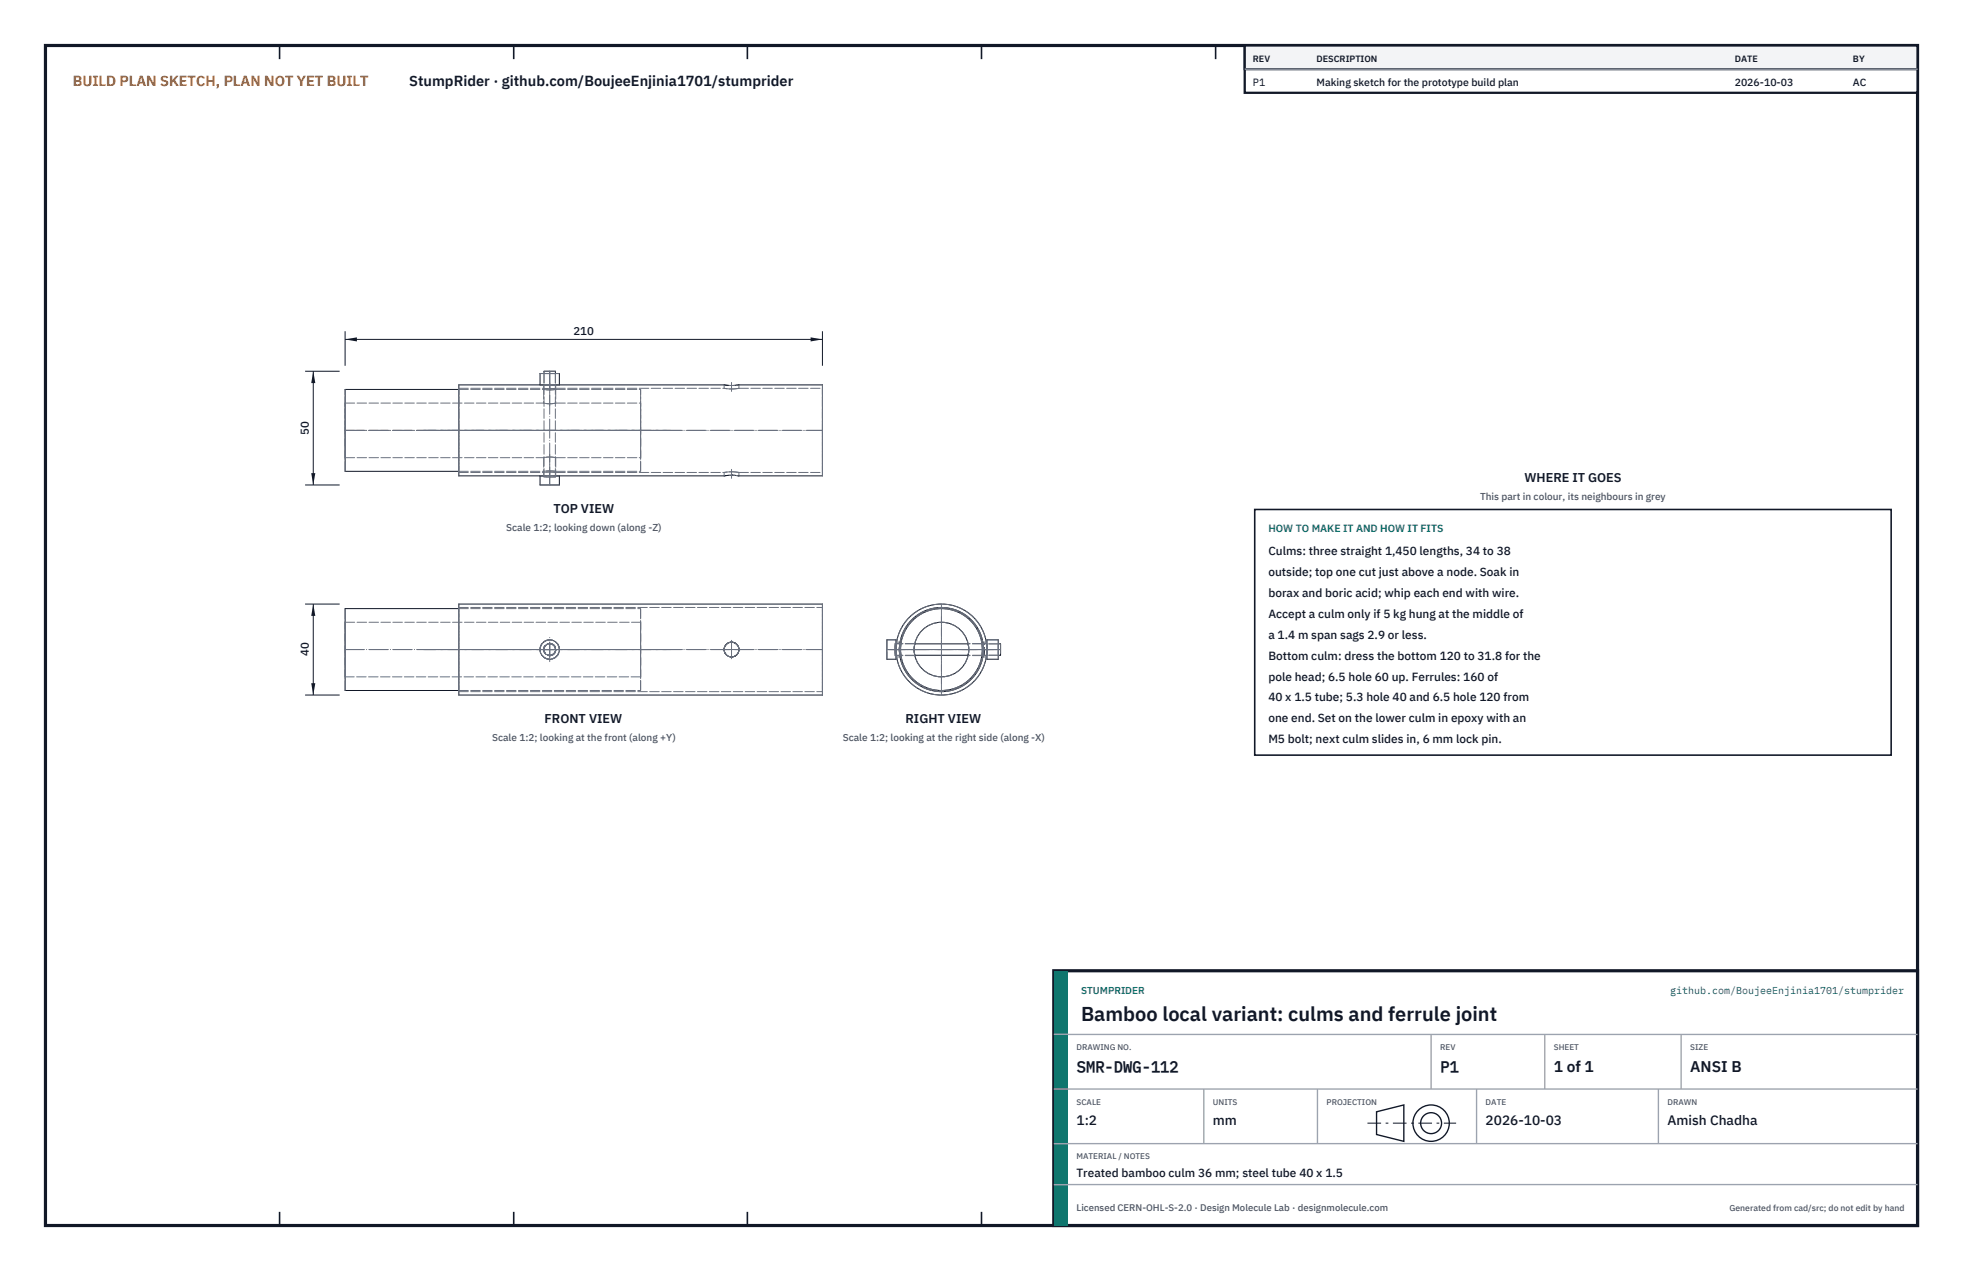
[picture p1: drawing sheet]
<svg xmlns="http://www.w3.org/2000/svg" width="432mm" height="279mm" viewBox="0 0 432 279" stroke-linecap="round" stroke-linejoin="round" font-family="sans-serif">
<path d="M10 10h411.8v259.4h-411.8z" fill="none" stroke="#111827" stroke-width=".7" stroke-linecap="butt"/>
<g fill="none" stroke="#111827" stroke-width=".35">
<path d="M61.5 10v3M113 10v3M164.4 10v3M215.9 10v3M267.4 10v3M318.9 10v3M370.3 10v3M61.5 266.4v3M113 266.4v3M164.4 266.4v3M215.9 266.4v3M267.4 266.4v3"/>
<path d="M318.9 266.4v3M370.3 266.4v3"/>
</g>
<g fill="none" stroke="#111727" stroke-width=".22">
<path d="M100.9 85.6h-25v18h25M118.8 84.6v-2.5h4.2v2.5M119.7 82.1v-.5h2.5v.5M119.7 84.6h.1M122.2 84.6h.1M122.2 84.6h-2.5M159.3 84.6l1.6 .1 1.6-.1M159.3 84.6l1.1 .1M159.3 84.6h-58.4v20h58.4M160.8 84.7h.1M160.9 84.7h.1M161.5 84.7h-.1"/>
<path d="M162 84.7h-.3M162 84.7h.1M162.5 84.6l-.4 .1M162.5 84.6h18.4v20h-18.4M118.8 104.6v2h4.2v-2M119.7 104.6h2.5M119.7 104.6h.1M122.2 104.6h.1M159.3 104.6l1.6-.1 1.6 .1M160.4 104.5l-1.1 .1M160.9 104.5h-.1M160.9 104.5h.1"/>
<path d="M161.4 104.5h.1M161.7 104.5h.3M162 104.5h.1M162.1 104.6h.4M100.9 132.8h80v20h-80zM100.9 133.8h-25v18h25M159.3 142.5v.1M159.3 143h.1M159.3 142.4v.1M159.4 142.2v1.2M159.4 143.5l.2 .3-.1-.2M159.4 142.1h.1"/>
<path d="M159.7 143.8l.2 .3M159.7 141.7l-.1 .1M159.8 141.6h.1M160.1 141.4l-.5 .5-.3 .5M160.4 144.3l.5 .1M160.5 141.2h.1M160.8 144.4h.1M160.8 141.2h-.1M160.9 141.2h.1M160.9 144.4h.1M161 141.2h.1M161.2 141.2h.1"/>
<path d="M161.3 141.2l.8 .5 .4 .7M161.8 141.4a1.63 1.63 0 0 0-1.9 .2M162 141.6h.1M162.1 141.7h.1M162.1 143.9l-.6 .4-.6 .1M162.2 141.8h.1M162.3 141.9h.1M162.3 143.7l-.5 .4-.9 .3M162.5 143.2l-.2 .5M162.5 142.5v.3M162.5 142.5h.1M162.5 142.5v.1"/>
<path d="M162.5 143h.1M162.5 142.9v.4M162.5 142.7v.1M195.1 140.7h2v4.2h-2zM197.1 144h.1M197.1 141.5h.1M197.2 144.1h.1M197.8 142.9v.2M197.8 142.9h.1M197.8 142.8h.1M197.8 142.5v.2M197.8 142.5h.1"/>
<path d="M197.9 143.3h.1M197.9 143.3v.1M197.9 142.3h.1M197.9 142.1v.1M197.9 143.5h.1M197.9 143.6h.1M197.9 143.6v.1M197.9 141.9v.1M197.9 141.9h.1M197.9 143.8h.1M197.9 143.8v.1M197.9 141.7v.1"/>
<path d="M197.9 141.7h.1M197.9 143.9h.1M197.9 144h.1M197.9 144v.1M197.9 144h.3M197.9 141.5h.3M197.9 141.5v.1M197.9 141.5h.1M197.9 144.1h.1M197.9 141.4l.1-.2-.2 1.6 .2 1.6M198.2 144.1h.1M201.2 141.5h11.7l.2 1.3-.2 1.3h-11.7l-.1-1.3z"/>
<path d="M216 144h.3M216 141.5h.3M216.2 141.4v-.2l.1 1.6-.1 1.6M216.2 144.1h.1M216.3 141.5v.1M216.3 141.5h.1M216.3 144v.1M216.3 144h.1M216.3 143.9h.1M216.3 141.7h.1M216.3 141.7v.3M216.3 143.8v.1"/>
<path d="M216.3 143.8h.1M216.3 143.6v.1M216.3 143.6h.1M216.3 143.5h.1M216.3 142.1v.1M216.3 143.3v.1M216.3 143.3h.1M216.3 142.3h.1M216.3 142.5h.1M216.3 142.5v.2M216.3 142.9v.2M216.3 142.9h.1"/>
<path d="M216.3 142.8h.1M216.3 142.8v.9M217 144h.1M217 141.5h.1M217.1 140.7h2.5v4.2h-2.5zM219.6 141.5h.5v2.5h-.5"/>
<circle cx="120.9" cy="142.8" r="2.13"/>
<circle cx="160.9" cy="142.8" r="1.62"/>
<circle cx="207.1" cy="142.8" r="10"/>
<circle cx="207.1" cy="142.8" r="9.3"/>
<circle cx="207.1" cy="142.8" r="6"/>
<circle cx="207.1" cy="142.8" r="9"/>
</g>
<g fill="none" stroke="#6a7180" stroke-width=".22" stroke-dasharray="2.1 .5">
<path d="M75.9 94.6v-6M75.9 88.6v12M75.9 94.6v-9M75.9 88.6h43.7M100.9 94.6v-10M100.9 94.6v-9.2M100.9 85.4v18.5M100.9 85.4h18.7M100.9 85.6h18.7M118.8 84.6h2.1M118.8 82.1h2.1M119.6 85.4l1.3 .1"/>
<path d="M119.6 88.6l1.3 .2M119.6 85.6l1.3 .1M119.6 84.6v.8M119.6 85.6v3M119.7 84.6l1.2 .1M119.7 81.6h1.2M119.7 84.6h1.2M119.7 82.1h1.2M119.7 82.1v2.5M119.7 84.6v20M120.9 84.7l1.3-.1M120.9 85.5l1.3-.1"/>
<path d="M120.9 81.6h1.3M120.9 84.6h2.1M120.9 82.1h2.1M120.9 84.6h1.3M120.9 82.1h1.3M120.9 88.8l1.3-.2M120.9 85.7l1.3-.1M122.2 84.6h-2.5M122.2 82.1h-2.5M122.2 82.1v2.5M122.2 84.6v20M122.2 85.4h-2.6"/>
<path d="M122.2 88.6l-1.3 .2-1.3-.2M122.2 85.6h-2.6M122.2 84.6v.8M122.2 85.4h37.1M122.2 88.6h18.7M122.2 85.6v3M122.2 85.6h18.7M140.9 94.6h-65M140.9 94.6v-6M140.9 88.6v12M140.9 94.6v-9M140.9 85.6v18"/>
<path d="M159.3 85.4l1.6 .1M159.3 84.6v.8M160.4 84.7h.4M160.9 84.7h.1M160.9 85.5l1.6-.1M160.9 84.7h.5M161.4 84.7h.1M161.5 84.7h.2M162 84.7h.1M162.5 85.4l-1.6 .1-1.6-.1M162.5 84.6v.8M162.5 85.4h18.4"/>
<path d="M180.9 94.6v-10M180.9 94.6v-9.2M180.9 85.4v18.5M75.9 100.6v-6M75.9 103.6v-9M75.9 100.6h43.7M100.9 104.6v-10M100.9 103.9v-9.3M100.9 103.9h18.7M100.9 103.6h18.7M118.8 106.6h2.1M118.8 104.6h2.1"/>
<path d="M119.6 103.9l1.3-.1M119.6 100.6l1.3-.1M119.6 103.6l1.3-.1M119.6 103.9v.7M119.6 100.6v3M119.7 104.6l1.2-.1M119.7 104.9h1.2M119.7 104.6v.3M120.9 104.5l1.3 .1M120.9 103.8l1.3 .1M120.9 104.9h1.3M120.9 106.6h2.1"/>
<path d="M120.9 104.6h2.1M120.9 100.5l1.3 .1M120.9 103.5l1.3 .1M122.2 104.9h-2.5M122.2 104.6v.3M122.2 103.9h-2.6M122.2 100.6l-1.3-.1-1.3 .1M122.2 103.6h-2.6M122.2 103.9v.7M122.2 103.9h37.1M122.2 100.6h18.7M122.2 100.6v3"/>
<path d="M122.2 103.6h18.7M140.9 100.6v-6M140.9 103.6v-9M159.3 103.9l1.6-.2M159.3 103.9v.7M160.4 104.5h.4M160.9 104.5h.1M160.9 103.7l1.6 .2M160.9 104.5h.5M161.4 104.5h.1M161.5 104.5h.2M162 104.5h.1"/>
<path d="M162 104.5l.1 .1M162.5 103.9l-1.6-.2-1.6 .2M162.5 103.9v.7M162.5 103.9h18.4M180.9 104.6v-10M180.9 103.9v-9.3M75.9 136.8v12M75.9 136.8h65M100.9 133.5v18.5M100.9 133.5h80M100.9 133.8h40M140.9 136.8v12"/>
<path d="M140.9 133.8v18M180.9 133.5v18.5M75.9 148.8v-12M75.9 151.8v-18M100.9 152.8v-20M100.9 152v-18.5M100.9 152h80M100.9 151.8h40M120.9 144.1a1.32 1.32 0 0 0 1.2-1.9 1.32 1.32 0 0 0-2.2-.2 1.32 1.32 0 0 0 .8 2.1h.2M140.9 148.8h-65M140.9 148.8v-12M140.9 151.8v-18"/>
<path d="M159.3 142.6v.4M159.3 142.5h.1M159.3 143l.1 .5M159.3 142.4h.1M159.4 143.4l.1 .2M159.4 142.1v.1M159.6 143.8l.8 .5M159.6 141.8l-.2 .3M159.6 143.8h.1M159.7 143.9h.1M159.8 141.6l-.1 .1M159.9 141.6h-.1"/>
<path d="M159.9 141.5h.1M159.9 144.1l.9 .3M160.5 141.2l-.4 .2M160.7 141.2h-.2M160.8 144.4h.1M160.9 141.2h-.1M160.9 144.4h.1M160.9 144.4a1.62 1.62 0 0 0 1.5-2.3 1.62 1.62 0 0 0-2.8-.3 1.62 1.62 0 0 0 1 2.6h.3M161 141.2h-.1M161.2 141.2h-.1M161.3 141.2h-.1M161.9 141.5h.1"/>
<path d="M162 141.6l-.2-.2M162.1 141.7l-.1-.1M162.1 143.9l.4-.6M162.2 141.8l-.1-.1M162.3 141.9l-.1-.1M162.3 143.7h.1M162.5 143.2v-.2M162.5 142.5l-.2-.6M162.5 142.5v-.1M162.5 142.5h.1M162.5 143v-.2M162.5 142.7h.1"/>
<path d="M162.5 142.7v-.1M162.5 142.9v-.1M180.9 152.8v-20M180.9 152v-18.5M195.1 140.7v4.2M196.8 144v-2.5M196.8 141.5v2.5M197.1 144h-.3M197.1 140.7v4.2M197.1 141.5h-.3M197.2 144.1v-2.6M197.2 141.5v2.6"/>
<path d="M197.2 144.4l-.1-1.6 .1-1.6M197.2 141.2l-.1 1.6 .1 1.6M197.8 142.8v-.1M197.8 142.9h.1M197.8 142.9v-.1M197.8 142.8h.1M197.8 142.5h.1M197.8 142.5l.1-.2M197.9 143.3h.1M197.9 143.3l-.1-.2M197.9 142.3v-.1M197.9 142.1v-.1"/>
<path d="M197.9 143.5h.1M197.9 143.5v-.1M197.9 143.6v-.1M197.9 143.6h.1M197.9 141.9h.1M197.9 141.9v-.1M197.9 143.7h.1M197.9 143.8h.1M197.9 143.8v-.1M197.9 141.7h.1M197.9 141.7v-.1M197.9 143.9h.1"/>
<path d="M197.9 144h.1M197.9 141.5v2.5M197.9 144h-.7M197.9 141.5h-.7M197.9 144.1h.1M197.9 141.5h.1M197.9 144.1v-.1M197.9 144.1h-.7M197.9 141.4l-.1 1.4 .2 1.6M198 144.4h-.8M198 141.2h-.8M198.2 144.1v-2.6"/>
<path d="M198.2 141.5v2.6M201.2 144h-3M201.2 141.5l-.1 1.3 .1 1.2M201.2 141.5h-3M201.2 144.1h-3M213 141.5l.1 1.3-.1 1.2M216 144.1h-3.1M216 144.1v-2.6M216 141.5v2.6M216 141.5h-3.1M216 144h-3M216 141.5h-3"/>
<path d="M216.2 141.4l.1 1.4M216.2 144.1h.1M216.2 141.5h.1M216.2 144.1l.1-.1M216.3 141.5h.1M216.3 144.1l-.1 .3M216.3 144.1h.1M216.3 144.1h-.1M216.3 141.5h-.1M216.3 141.5v2.5M216.3 144h.1M216.3 143.9h.1"/>
<path d="M216.3 141.7v-.1M216.3 141.7h.1M216.3 143.8h.1M216.3 143.8v-.1M216.3 143.7h.1M216.3 143.7v.4M216.3 141.8h.1M216.3 141.9h.1M216.3 143.6h.1M216.3 143.6v-.1M216.3 143.5h.1M216.3 143.5v-.1"/>
<path d="M216.3 142.1v-.1M216.3 143.3h.1M216.3 142.3v-.1M216.3 143.3v-.2M216.3 142.5h.1M216.3 142.5v-.2M216.3 142.9h.1M216.3 142.9v-.1M216.3 142.8h.1M216.3 142.8v-.1M217 144.4l.1-1.6-.1-1.6M217 141.2l.1 1.6-.1 1.6"/>
<path d="M217 144.4h-.8M217 141.2h-.8M217 144.1v-2.6M217 141.5v2.6M217 144.1h-.8M217 141.5h-.8M217 144h-.7M217 141.5h-.7M217.1 140.7v4.2M217.1 144v-2.5M217.1 141.5v2.5M219.6 144h-2.5"/>
<path d="M219.6 140.7v4.2M219.6 144v-2.5M219.6 141.5v2.5M219.6 141.5h-2.5M220.1 141.5v2.5"/>
<circle cx="120.9" cy="142.8" r="1.26"/>
<circle cx="120.9" cy="142.8" r="2.13"/>
<circle cx="207.1" cy="142.8" r="10"/>
<circle cx="207.1" cy="142.8" r="9.3"/>
<circle cx="207.1" cy="142.8" r="6"/>
<circle cx="207.1" cy="142.8" r="9"/>
</g>
<g fill="none" stroke="#6a7180" stroke-width=".22" stroke-dasharray="4.2 .5 0 .5">
<path d="M75.9 94.6h70.7M75.9 94.6h71.6M93.1 94.6h87.8M93.3 94.6h87.6M120.9 99.9v4.3M120.9 85v4.3M120.9 84.2v1.7M120.9 81.6v25M120.9 81.6v3.8M120.9 81.6v3.5M160.9 84.1v1.9M120.9 103.9v2.7"/>
<path d="M120.9 103.3v1.8M160.9 103.2v1.9M75.9 142.8h70.7M75.9 142.8h71.6M93.1 142.8h87.8M93.3 142.8h87.6M118.3 142.8h5.3M119.3 142.8h3.3M119.4 142.8h3.1M120.9 145.4v-5.3M120.9 144.4v-3.3M120.9 144.4v-3.2"/>
<path d="M158.9 142.8h4M160.9 144.8v-4M195.1 142.8h24.5M195.5 142.8h23.2M195.8 142.8h22.5M197.8 142.8h-2.7M198.4 142.8h-1.8M198.5 142.8h-2M199.6 142.8h15M201.8 142.8h-4.3M207.1 152.8v-20M207.1 150.3v-15"/>
<path d="M216.7 142.8h-4.3M217.5 142.8h-1.7M217.6 142.8h-1.9M220.1 142.8h-25M220.1 142.8h-3.8M220.1 142.8h-3.5"/>
</g>
<path d="M75.9 72.8v7.6M75.9 74.6h105M180.9 72.8v7.6" fill="none" stroke="#111827" stroke-width=".22"/>
<path d="M75.9 74.6l2.6-.4v.9zM178.3 74.2v.9l2.6-.5z" fill="#111827"/>
<path d="M67.1 81.6h7.6M68.9 81.6v25M67.1 106.6h7.6" fill="none" stroke="#111827" stroke-width=".22"/>
<path d="M68.9 81.6l-.4 2.6h.9zM68.5 104h.9l-.5 2.6z" fill="#111827"/>
<path d="M67.1 132.8h7.6M68.9 132.8v20M67.1 152.8h7.6" fill="none" stroke="#111827" stroke-width=".22"/>
<path d="M68.9 132.8l-.4 2.6h.9zM68.5 150.2h.9l-.5 2.6z" fill="#111827"/>
<path d="M276 112h140v54h-140z" fill="#fff" stroke="#111827" stroke-width=".35"/>
<path d="M273.8 10h148v10.4h-148z" fill="#fff" stroke="#111827" stroke-width=".5"/>
<path d="M273.8 10h148v5.2h-148z" fill="#f3f4f6" stroke="#111827" stroke-width=".5"/>
<path d="M273.8 15.2h148" fill="none" stroke="#9ca3af" stroke-width=".3"/>
<path d="M231.8 213.4h190v56h-190z" fill="#fff" stroke="#111827" stroke-width=".7" stroke-linecap="butt"/>
<path d="M231.8 213.4h3v56h-3z" fill="#0f766e"/>
<path d="M231.8 227.4h190M231.8 239.4h190M264.8 239.4v12M289.8 239.4v12M314.8 227.4v12M324.8 239.4v12M339.8 227.4v12M364.8 239.4v12M369.8 227.4v12M231.8 251.4h190M231.8 260.4h190" fill="none" stroke="#9ca3af" stroke-width=".3"/>
<g fill="none" stroke="#111827" stroke-width=".3">
<path d="M302.8 244.4l6-1.5v8l-6-1.5z"/>
<circle cx="314.8" cy="246.9" r="4"/>
<circle cx="314.8" cy="246.9" r="2.3"/>
</g>
<path d="M300.8 246.9h19.5" fill="none" stroke="#111827" stroke-width=".22" stroke-dasharray="3 1 .6 1" stroke-linecap="butt"/>
<text font-size="4.4" fill="#111827" x="237.8" y="224.4">Bamboo local variant: culms and ferrule joint</text>
<g font-size="3.4" fill="#111827">
<text x="236.8" y="235.6">SMR-DWG-112</text>
<text x="316.8" y="235.6">P1</text>
<text x="341.8" y="235.6">1 of 1</text>
<text x="371.8" y="235.6">ANSI B</text>
</g>
<text font-size="3.2" fill="#b45309" x="16" y="19">BUILD PLAN SKETCH, PLAN NOT YET BUILT</text>
<text font-size="3.2" fill="#111827" x="90" y="19">StumpRider · github.com/BoujeeEnjinia1701/stumprider</text>
<g font-size="3" fill="#111827">
<text x="236.8" y="247.2">1:2</text>
<text x="266.8" y="247.2">mm</text>
<text x="326.8" y="247.2">2026-10-03</text>
<text x="366.8" y="247.2">Amish Chadha</text>
</g>
<g font-size="2.8" fill="#111827">
<text x="335.3" y="106">WHERE IT GOES</text>
<text x="121.7" y="112.7">TOP VIEW</text>
<text x="119.8" y="158.9">FRONT VIEW</text>
<text x="199.2" y="158.9">RIGHT VIEW</text>
</g>
<g font-size="2.6" fill="#111827">
<text x="279" y="122">Culms: three straight 1,450 lengths, 34 to 38</text>
<text x="279" y="126.6">outside; top one cut just above a node. Soak in</text>
<text x="279" y="131.2">borax and boric acid; whip each end with wire.</text>
<text x="279" y="135.8">Accept a culm only if 5 kg hung at the middle of</text>
<text x="279" y="140.4">a 1.4 m span sags 2.9 or less.</text>
<text x="279" y="145">Bottom culm: dress the bottom 120 to 31.8 for the</text>
<text x="279" y="149.6">pole head; 6.5 hole 60 up. Ferrules: 160 of</text>
<text x="279" y="154.2">40 x 1.5 tube; 5.3 hole 40 and 6.5 hole 120 from</text>
<text x="279" y="158.8">one end. Set on the lower culm in epoxy with an</text>
<text x="279" y="163.4">M5 bolt; next culm slides in, 6 mm lock pin.</text>
<text x="236.8" y="258.8">Treated bamboo culm 36 mm; steel tube 40 x 1.5</text>
</g>
<g font-size="2.5" fill="#111827">
<text x="126.1" y="73.6">210</text>
<text x="67.9" y="95.6" transform="rotate(-90 67.9 95.6)">50</text>
<text x="67.9" y="144.3" transform="rotate(-90 67.9 144.3)">40</text>
</g>
<g font-size="2.3" fill="#111827">
<text x="275.6" y="18.8">P1</text>
<text x="289.6" y="18.8">Making sketch for the prototype build plan</text>
<text x="381.6" y="18.8">2026-10-03</text>
<text x="407.6" y="18.8">AC</text>
</g>
<text font-size="2.3" fill="#0f766e" x="279" y="117">HOW TO MAKE IT AND HOW IT FITS</text>
<g font-size="2.2" fill="#4b5563">
<text x="325.6" y="110">This part in colour, its neighbours in grey</text>
<text x="111.3" y="116.7">Scale 1:2; looking down (along -Z)</text>
<text x="108.2" y="162.9">Scale 1:2; looking at the front (along +Y)</text>
<text x="185.4" y="162.9">Scale 1:2; looking at the right side (along -X)</text>
</g>
<g font-size="2.2" fill="#0f766e">
<text x="237.8" y="218.4">STUMPRIDER</text>
<text x="367.4" y="218.4">github.com/BoujeeEnjinia1701/stumprider</text>
</g>
<text font-size="2.1" fill="#4b5563" x="236.8" y="266.2">Licensed CERN-OHL-S-2.0 · Design Molecule Lab · designmolecule.com</text>
<g font-size="2" fill="#111827">
<text x="275.6" y="13.6">REV</text>
<text x="289.6" y="13.6">DESCRIPTION</text>
<text x="381.6" y="13.6">DATE</text>
<text x="407.6" y="13.6">BY</text>
</g>
<text font-size="1.9" fill="#4b5563" x="380.4" y="266.2">Generated from cad/src; do not edit by hand</text>
<g font-size="1.8" fill="#4b5563">
<text x="236.8" y="230.8">DRAWING NO.</text>
<text x="316.8" y="230.8">REV</text>
<text x="341.8" y="230.8">SHEET</text>
<text x="371.8" y="230.8">SIZE</text>
<text x="236.8" y="242.8">SCALE</text>
<text x="266.8" y="242.8">UNITS</text>
<text x="291.8" y="242.8">PROJECTION</text>
<text x="326.8" y="242.8">DATE</text>
<text x="366.8" y="242.8">DRAWN</text>
<text x="236.8" y="254.8">MATERIAL / NOTES</text>
</g>
</svg>
